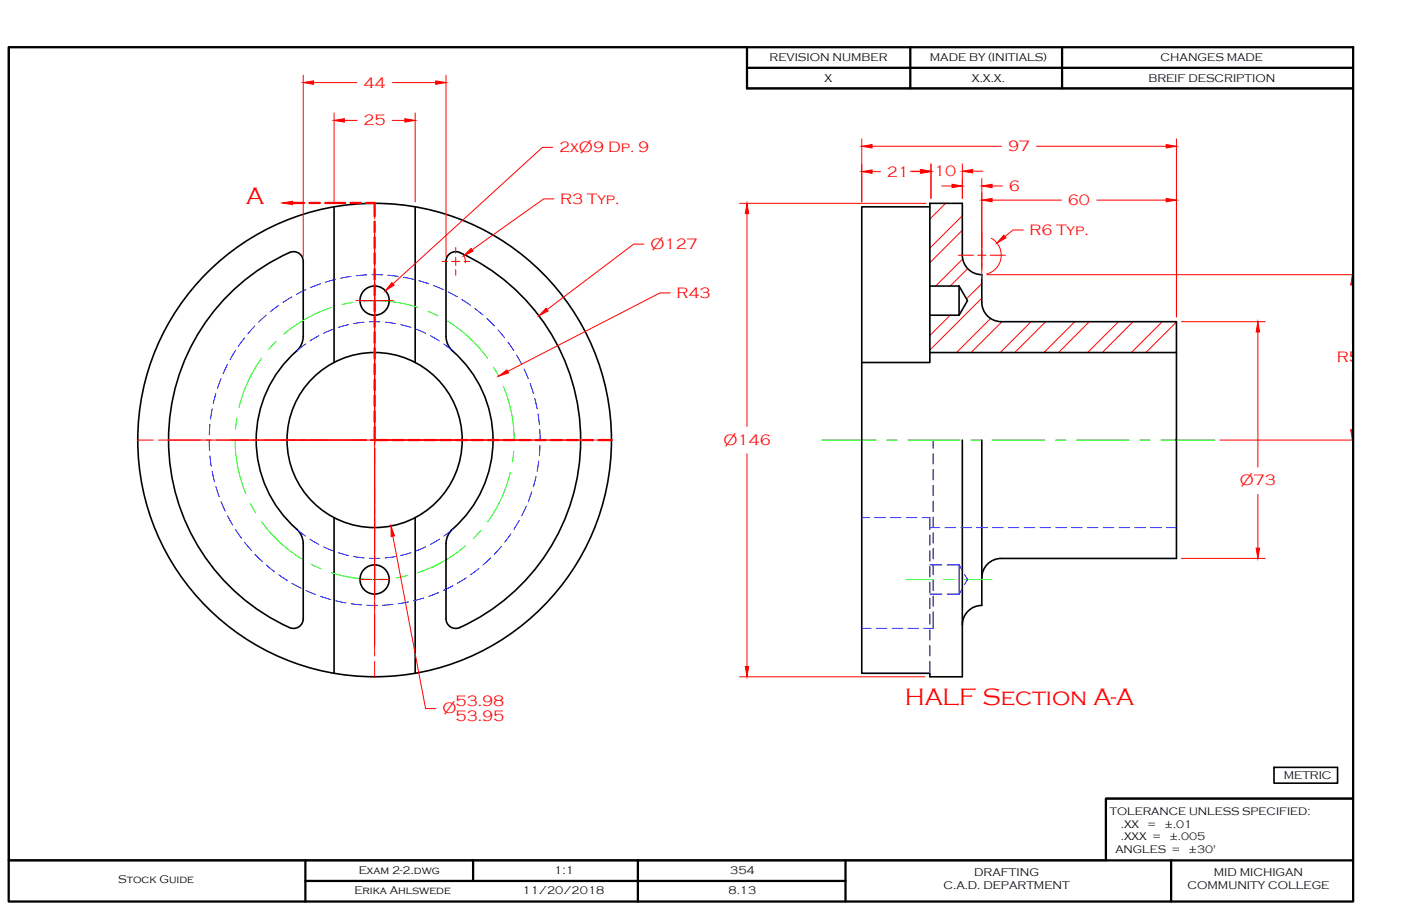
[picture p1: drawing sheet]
<svg xmlns="http://www.w3.org/2000/svg" width="432mm" height="279mm" viewBox="0 0 432 279" stroke-linecap="round" stroke-linejoin="round" font-family="sans-serif">
<!-- layer: OBJECT LINES -->
<g fill="none" stroke="#000" stroke-width=".5">
<path d="M2.7 14.6h227.5v12.7h186.8v219h-76.2v19h-338.1zM103 63.8v48M128 63.8v48M138.4 78.4l.9-.6 1.4-.2a63.2 63.2 0 0 1 31.1 87.3 62 62 0 0 1-31.1 28.9 3 3 0 0 1-3.2-3v-23.1a7 7 0 0 1 3.4-5.8 36.6 36.6 0 0 0-1.9-54.2l-1.1-1.8-.4-2.2v-23.1l.1-1zM286.6 63.8v48h-21M71.6 89.8a58.2 58.2 0 0 1 18.6-12.2 3 3 0 0 1 3.3 3v23.1a7.1 7.1 0 0 1-3.4 5.8 36.6 36.6 0 0 0 1.8 54.2l1.2 1.8 .4 2.2v23.1a3 3 0 0 1-4.3 2.7 63.5 63.5 0 0 1-17.6-103.7zM286.6 88.2h9M286.6 97.2h9M295.6 88.2v9M295.6 88.2l2.6 4.5-2.6 4.5M308.6 99.2a6 6 0 0 1-6-6v-8.5a6 6 0 0 1-6-6v-16h-10v1.1h-21v143.8h21v1.1h10v-73M308.6 99.2h54v73h-54a6 6 0 0 0-6 6"/>
<path d="M286.6 108.7h76M302.6 135.7v51a6 6 0 0 0-6 6M103 159.6v48M128 159.6v48M392.7 236.6h19.6v4.9h-19.6z"/>
<circle cx="115.5" cy="92.7" r="4.5"/>
<circle cx="115.5" cy="135.7" r="73"/>
<circle cx="115.5" cy="135.7" r="27"/>
<circle cx="115.5" cy="178.7" r="4.5"/>
</g>
<!-- layer: HIDDEN -->
<g fill="none" stroke="#00f" stroke-width=".31">
<path d="M82.1 97.2l-2.4 2.2M85.9 94.2l-2.6 1.9M90 91.5l-2.8 1.7M94.3 89.3l-2.9 1.5M98.8 87.5l-3 1.2M103.4 86.1l-3.1 .9M108.2 85.2l-3.2 .6M112.2 99.4l-3.2 .4M113 84.8l-3.2 .2M113.8 99.3h3.3M114.6 84.7l3.3 .1M118.7 99.4l3.2 .4"/>
<path d="M119.5 84.9l3.2 .3M124.3 85.5l3.2 .6M129.1 86.6l3 .9M133.7 88.1l3 1.2M138.1 90l2.9 1.5M142.3 92.4l2.7 1.8M146.3 95.1l2.6 2.1M150.1 98.2l2.3 2.3M68.1 116.8l-1.1 3M70.1 112.3l-1.4 3M72.6 108.1l-1.7 2.8M75.4 104.2l-1.9 2.6"/>
<path d="M78.5 100.5l-2.1 2.4M94.2 106.1l-2.8 2.1M98.3 103.5l-2.8 1.7M102.7 101.5l-3 1.3M107.4 100.1l-3.1 .9M123.5 100.1l3.2 .9M128.2 101.5l3 1.3M132.6 103.5l2.8 1.7M136.8 106.1l2.7 2.1M153.5 101.7l2.1 2.5M156.5 105.5l1.9 2.6M159.2 109.5l1.6 2.8"/>
<path d="M161.5 113.8l1.3 3M163.4 118.3l1 3M64.5 135.7l.1 3.2M64.7 130.9l-.2 3.2M65.4 126.1l-.5 3.2M66.5 121.3l-.8 3.2M164.8 122.9l.7 3.2M165.8 127.7l.4 3.2M166.4 132.5l.1 3.2M166.4 137.3l-.2 3.2M287.6 135.7v2.6M287.6 139.9v3.2"/>
<path d="M64.7 140.6l.4 3.2M65.4 145.4l.7 3.1M66.5 150.1l1 3.1M68.1 154.7l1.3 2.9M70.1 159.1l1.6 2.8M162.2 156.1l-1.4 3M163.9 151.6l-1.1 3.1M165.2 146.9l-.8 3.2M166.1 142.2l-.6 3.2M265.6 159.6h2.4M269.6 159.6h3.2M274.5 159.6h3.2"/>
<path d="M279.3 159.6h3.3M284.2 159.6h2.4v3.7M287.6 144.8v3.2M287.6 149.6v3.3M287.6 154.5v3.3M287.6 159.4v3.2M72.6 163.3l1.8 2.7M75.4 167.2l2.1 2.5M78.6 170.9l2.3 2.3M82.1 174.3l2.5 2M85.9 177.3l2.7 1.7M90 179.9l2.8 1.5"/>
<path d="M91.4 163.2l2.8 2.1M95.5 166.3l2.8 1.6M99.7 168.7l3 1.2M104.3 170.5l3.1 .8M109 171.6l3.2 .5M113.8 172.2h3.3M121.9 171.6l-3.2 .5M126.7 170.4l-3.2 .9M131.2 168.6l-3 1.3M135.4 166.3l-2.8 1.6M139.5 163.2l-2.7 2.1M143.7 178.2l-2.7 1.7"/>
<path d="M147.6 175.3l-2.5 1.9M151.2 172.1l-2.3 2.1M154.5 168.5l-2.1 2.4M157.5 164.6l-1.9 2.6M160 160.5l-1.6 2.8M286.6 164.9v3.3M286.6 169.8v3.3M286.6 174.7v3.2M286.6 179.6v3.2M286.6 162.7h3.1M286.6 174.2h3.7M287.6 164.3v3.2"/>
<path d="M287.6 169.1v3.3M287.6 174v3.3M287.6 178.9v3.2M291.3 162.7h3.2M291.9 174.2h3.7M295.6 174.2v9M295.6 174.2l.9 1.6M296.2 162.7h3.2M297.3 177.2l.9 1.5-.9 1.6M301 162.7h3.3M305.9 162.7h3.3M310.8 162.7h3.2"/>
<path d="M315.7 162.7h3.2M320.5 162.7h3.3M325.4 162.7h3.3M330.3 162.7h3.2M335.2 162.7h3.2M340 162.7h3.3M344.9 162.7h3.3M349.8 162.7h3.2M354.7 162.7h3.2M359.5 162.7h3.1M94.3 182.1l3 1.3M98.8 183.9l3.1 1"/>
<path d="M103.5 185.3l3.1 .6M108.2 186.2l3.2 .3M113.1 186.6l3.2 .1M121.1 186.4l-3.2 .2M125.9 185.6l-3.2 .6M130.6 184.4l-3.1 .9M135.2 182.7l-3 1.2M139.6 180.7l-2.9 1.4M265.6 193.8h2.9M270.1 193.8h3.2M275 193.8h3.2M279.8 193.8h3.3"/>
<path d="M286.6 184.4v3.3M286.6 189.3v3.3M286.6 194.2v3.2M286.6 199.1v3.2M286.6 183.2h3.7M287.6 183.8v3.2M287.6 188.6v5.2h-2.9M291.9 183.2h3.7M296.5 181.7l-.9 1.5M286.6 203.9v3.7"/>
</g>
<!-- layer: CENTERLINE -->
<g fill="none" stroke="#0f0" stroke-width=".31">
<path d="M102.2 94.8a43.3 43.3 0 0 0-14.7 8.2M108.7 93.2l-3.3 .7M112.1 92.8a42.8 42.8 0 0 1 16.6 2M131.9 96l3.1 1.4M137.9 99a43 43 0 0 1 12.4 11.4M80.7 110.4a42.9 42.9 0 0 0-7.1 15.3M85.1 105.3l-2.3 2.5M152.1 113.2l1.7 3M155.2 119.3a42.9 42.9 0 0 1 3.3 16.4M72.5 135.7a42.8 42.8 0 0 0 3.2 16.5M73 129l-.4 3.3M158.3 139.1l-.4 3.3"/>
<path d="M253.3 135.7h16.7M273.3 135.7h3.2M279.7 135.7h16.3M299.3 135.7h3.2M305.8 135.7h16.2M325.3 135.7h3.2M331.8 135.7h16.2M351.3 135.7h3.2M357.8 135.7h16.6M77.2 155.2l1.6 3M157.3 145.7a43 43 0 0 1-7 15.3M80.7 161a42.8 42.8 0 0 0 12.3 11.4"/>
<path d="M95.9 174l3.1 1.4M102.2 176.6a42.9 42.9 0 0 0 16.7 2M125.5 177.5l-3.3 .7M143.4 168.4a43 43 0 0 1-14.6 8.2M148.2 163.6l-2.3 2.5M279.2 178.7h8.4M290.9 178.7h3.2M297.4 178.7h8.4"/>
</g>
<!-- layer: DIMENSIONS -->
<g fill="none" stroke="#f00" stroke-width=".31">
<path d="M115.5 62.6v4.9M115.5 69.1v1.6M115.5 72.3v9.8M110.8 92.7h3.8M115 92.7h.9M115.5 83.7v1.7M115.5 87v10.3M115.5 98.4v1.6M116.4 92.7h3.7M115.5 101.6v9.7M115.5 113v1.6M115.5 116.2v4.9"/>
<path d="M42.3 135.7h4.9M48.9 135.7h1.6M52.1 135.7h9.8M63.5 135.7h1.6M66.7 135.7h9.8M78.1 135.7h1.6M81.4 135.7h9.7M92.7 135.7h1.7M96 135.7h4.9M108.2 135.7h14.6M115.5 128.4v14.6M130.1 135.7h4.8"/>
<path d="M136.6 135.7h1.6M139.8 135.7h9.8M151.2 135.7h1.6M154.5 135.7h9.7M165.8 135.7h1.6M169.1 135.7h9.7M180.4 135.7h1.7M183.7 135.7h4.9M115.5 150.3v4.9M115.5 156.8v1.6M110.8 178.7h3.8M115 178.7h.9"/>
<path d="M115.5 160.1v9.7M115.5 171.5v1.6M115.5 174.1v10.3M116.4 178.7h3.7M115.5 186.1v1.6M115.5 189.3v9.8M115.5 200.7v1.6M115.5 204v4.8"/>
</g>
<!-- layer: SL -->
<g fill="none" stroke="#f00" stroke-width=".31">
<path d="M286.9 62.7l-.3 .4M291.4 62.7l-4.8 4.8M296.6 66.5l-10 10M296.6 71l-10 10M296.7 79.9l-8.3 8.3M292.9 97.2l-6.3 6.3M298.2 82.8l-5.3 5.4M302.6 87.5l-4.7 4.7M302.6 91.9l-16 16.1M305.3 98.2l-10.5 10.5M308.8 99.2l-9.5 9.5M317.8 99.2l-9.5 9.5"/>
<path d="M322.3 99.2l-9.5 9.5M331.3 99.2l-9.5 9.5M335.7 99.2l-9.5 9.5M344.7 99.2l-9.5 9.5M349.2 99.2l-9.5 9.5M358.2 99.2l-9.5 9.5M362.6 99.3l-9.4 9.4M362.6 108.3l-.4 .4M362.6 135.2l-.5 .5"/>
</g>
<!-- layer: CPL -->
<g fill="none" stroke="#f00" stroke-width=".7">
<path d="M90.2 62.6h3.5M95.4 62.6h3.2M100.2 62.6h6.2M108 62.6h3.3M112.9 62.6h2.6M115.5 62.7v4M115.5 68.3v3.3M115.5 73.2v3.3M115.5 78.1v3.2M115.5 83v3.2M115.5 87.8v3.3M115.5 92.7v3.3"/>
<path d="M115.5 97.6v3.2M115.5 102.5v3.2M115.5 107.3v3.3M115.5 112.2v3.3M115.5 117.1v3.2M115.5 122v3.2M115.5 126.8v3.3M115.5 131.7v4h4M121.1 135.7h3.3M126 135.7h3.3M130.9 135.7h3.3M135.8 135.7h3.2"/>
<path d="M140.7 135.7h3.2M145.5 135.7h3.3M150.4 135.7h3.2M155.3 135.7h3.2M160.1 135.7h3.3M165 135.7h3.3M169.9 135.7h3.3M174.8 135.7h3.2M179.7 135.7h3.2M184.5 135.7h4.1"/>
</g>
<path d="M87 62.6l3.2-.5v1z" fill="#f00" stroke="#f00" stroke-width=".31"/>
<!-- layer: NOTES -->
<g fill="none" stroke="#f00" stroke-width=".31">
<path d="M93.5 23.2v55.9M96.6 25.5h13.4M103 34.8v27.5M106.1 37.1h3.9M120.9 37.1h3.9M121 25.5h13.3M128 34.8v27.5M137.5 23.2v55.9M170.4 45.4h-3.2l-46.1 42.1M265.6 42.8v19.5M268.8 45.1h39.9M268.8 52.9h2.6"/>
<path d="M280.6 52.8h3.2M281.2 52.9h2.6M286.9 50.5v10.7M290.2 57.4h3.2M296.6 50.5v10.7M299.8 52.8h3.1M302.6 55.1v30.9M305.8 57.4h3.1M319.5 45.1h39.9M362.6 42.8v55M115.5 70.9v62.3M140.5 76.3v1.8"/>
<path d="M140.5 79.3v2.6M142.9 78.8l.5 1.3v.9M170.7 61.3h-3.1l-22.1 15.7M198.5 75.3h-3.2l-26.7 20.2M227.9 62.7h57.5M230.2 65.9v65.6M295.3 78.7h4.8M301.3 78.7h2.6M305.1 78.7h4.8M305.5 73.5a6 6 0 0 1 3 6 6 6 0 0 1-4.4 5M305.8 61.7h21.4M315.4 70.9h-3.2l-2.5 2"/>
<path d="M338 61.7h21.4M109.7 92.7h3.2M114.2 92.7h2.5M118 92.7h3.2M136.2 80.6h1.7M139.2 80.6h2.5M140.5 83.2v1.7M143 80.6h1.7M206.6 90.3h-3.2l-46.9 24.2M304.1 84.7h112.9M364.1 99.2h25.9M416.8 87.9v18.3"/>
<path d="M387.7 102.4v41.6M416.8 114.2v18.3M50.7 135.7h62.2M114.2 135.7h2.5M115.5 134.4v2.6M115.5 138.3v62.2M118 135.7h62.2M230.2 139.9v65.6M376 135.7h41M387.7 152.4v16.6M121.1 165.3l10.1 53.2h3.1M364.1 172.2h25.9"/>
<path d="M227.9 208.7h57.2"/>
</g>
<g fill="#f00" stroke="#f00" stroke-width=".31">
<path d="M120.8 87.1l.7 .8-2.7 1.8z"/>
<path d="M142.9 78.9l2.3-2.3 .6 .9z"/>
<path d="M120.5 162.2l1.1 3-1 .2z"/>
<path d="M103 37.1l3.1-.5v1.1z"/>
<path d="M124.8 36.6l3.2 .5-3.2 .6z"/>
<path d="M93.5 25.5l3.1-.6v1.1z"/>
<path d="M134.3 24.9l3.2 .6-3.2 .5z"/>
<path d="M265.6 45.1l3.2-.5v1z"/>
<path d="M359.4 44.6l3.2 .5-3.2 .5z"/>
<path d="M230.2 62.7l.6 3.2h-1.1z"/>
<path d="M229.7 205.5h1.1l-.6 3.2z"/>
<path d="M387.7 99.2l.5 3.2h-1z"/>
<path d="M387.2 169h1l-.5 3.2z"/>
<path d="M265.6 52.9l3.2-.5v1.1z"/>
<path d="M283.8 52.4l3.1 .5-3.1 .6z"/>
<path d="M168.3 95l.7 .9-2.9 1.5z"/>
<path d="M153.7 116l2.6-1.9 .4 .9z"/>
<path d="M309.4 72.5l.7 .9-2.8 1.5z"/>
<path d="M296.6 52.8l3.2-.5v1z"/>
<path d="M283.8 52.3l3.1 .5-3.1 .5z"/>
<path d="M293.4 56.8l3.2 .6-3.2 .5z"/>
<path d="M302.6 57.4l3.2-.6v1.1z"/>
<path d="M302.6 61.7l3.2-.5v1z"/>
<path d="M359.4 61.2l3.2 .5-3.2 .5z"/>
<path d="M416.8 84.7l.2 3.2zM416.8 84.7l-.5 3.2h.7z"/>
<path d="M417 132.5l-.2 3.2zM416.3 132.5h.7l-.2 3.2z"/>
</g>
<!-- layer: BORDER -->
<path d="M2.7 14.6h414.3v263.4h-414.3zM230.2 14.6v12.7h186.8M280.6 14.6v12.7M327.3 14.6v12.7M230.2 20.9h186.8M2.7 265.3h414.3M94.1 265.3v12.7M94.1 271.7h166.5M145.8 265.3v6.4M196.6 265.3v12.7M260.6 265.3v12.7M361 265.3v12.7" fill="none" stroke="#000" stroke-width=".7"/>
<!-- layer: Title Block -->
<path d="M417 246.3h-76.2v19" fill="none" stroke="#000" stroke-width=".7"/>
<g font-size="7.5" fill="#f00">
<text x="75.9" y="62.8">A</text>
<text x="278.9" y="217.4">HALF Section A-A</text>
</g>
<g font-size="4.8" fill="#f00">
<text x="112" y="27.1">44</text>
<text x="112" y="38.6">25</text>
<text x="172.3" y="46.9">2xØ9 Dp. 9</text>
<text x="310.7" y="46.7">97</text>
<text x="273.3" y="54.4">21</text>
<text x="287.9" y="54.4">10</text>
<text x="310.9" y="58.9">6</text>
<text x="172.7" y="62.9">R3 Typ.</text>
<text x="329.1" y="63.3">60</text>
<text x="200.5" y="76.7">Ø127</text>
<text x="317.3" y="72.5">R6 Typ.</text>
<text x="208.5" y="91.9">R43</text>
<text x="412" y="111.8">R51</text>
<text x="222.9" y="137.1">Ø146</text>
<text x="382.1" y="149.7">Ø73</text>
<text x="136.4" y="220">Ø</text>
<text x="140.4" y="217.8">53.98</text>
<text x="140.4" y="222.3">53.95</text>
</g>
<g font-size="3.5">
<text x="237.2" y="18.9">REVISION NUMBER</text>
<text x="286.6" y="18.9">MADE BY (INITIALS)</text>
<text x="357.7" y="18.9">CHANGES MADE</text>
<text x="254.1" y="25.4">X</text>
<text x="299.6" y="25.4">X.X.X.</text>
<text x="354" y="25.4">BREIF DESCRIPTION</text>
<text x="395.6" y="240.2">METRIC</text>
<text x="110.6" y="269.6">Exam 2-2.dwg</text>
<text x="170.8" y="269.6">1:1</text>
<text x="225" y="269.6">354</text>
<text x="36.4" y="272.4">Stock Guide</text>
<text x="109.2" y="275.8">Erika Ahlswede</text>
<text x="161" y="275.8">11/20/2018</text>
<text x="224.5" y="275.8">8.13</text>
<text x="290.8" y="274.2">C.A.D. DEPARTMENT</text>
<text x="300.3" y="270.3">DRAFTING</text>
<text x="366" y="274.2">COMMUNITY COLLEGE</text>
<text x="374.1" y="270.3">MID MICHIGAN</text>
</g>
<g font-size="3.4">
<text x="342" y="251.4">TOLERANCE UNLESS SPECIFIED:</text>
<text x="345.5" y="255.2">.XX</text>
<text x="353.7" y="255.2">=</text>
<text x="358.9" y="255.2">±.01</text>
<text x="343.8" y="263.1">ANGLES =</text>
<text x="345.5" y="259.2">.XXX =</text>
<text x="360.4" y="259.2">±.005</text>
<text x="366.3" y="263.1">±30'</text>
</g>
</svg>
